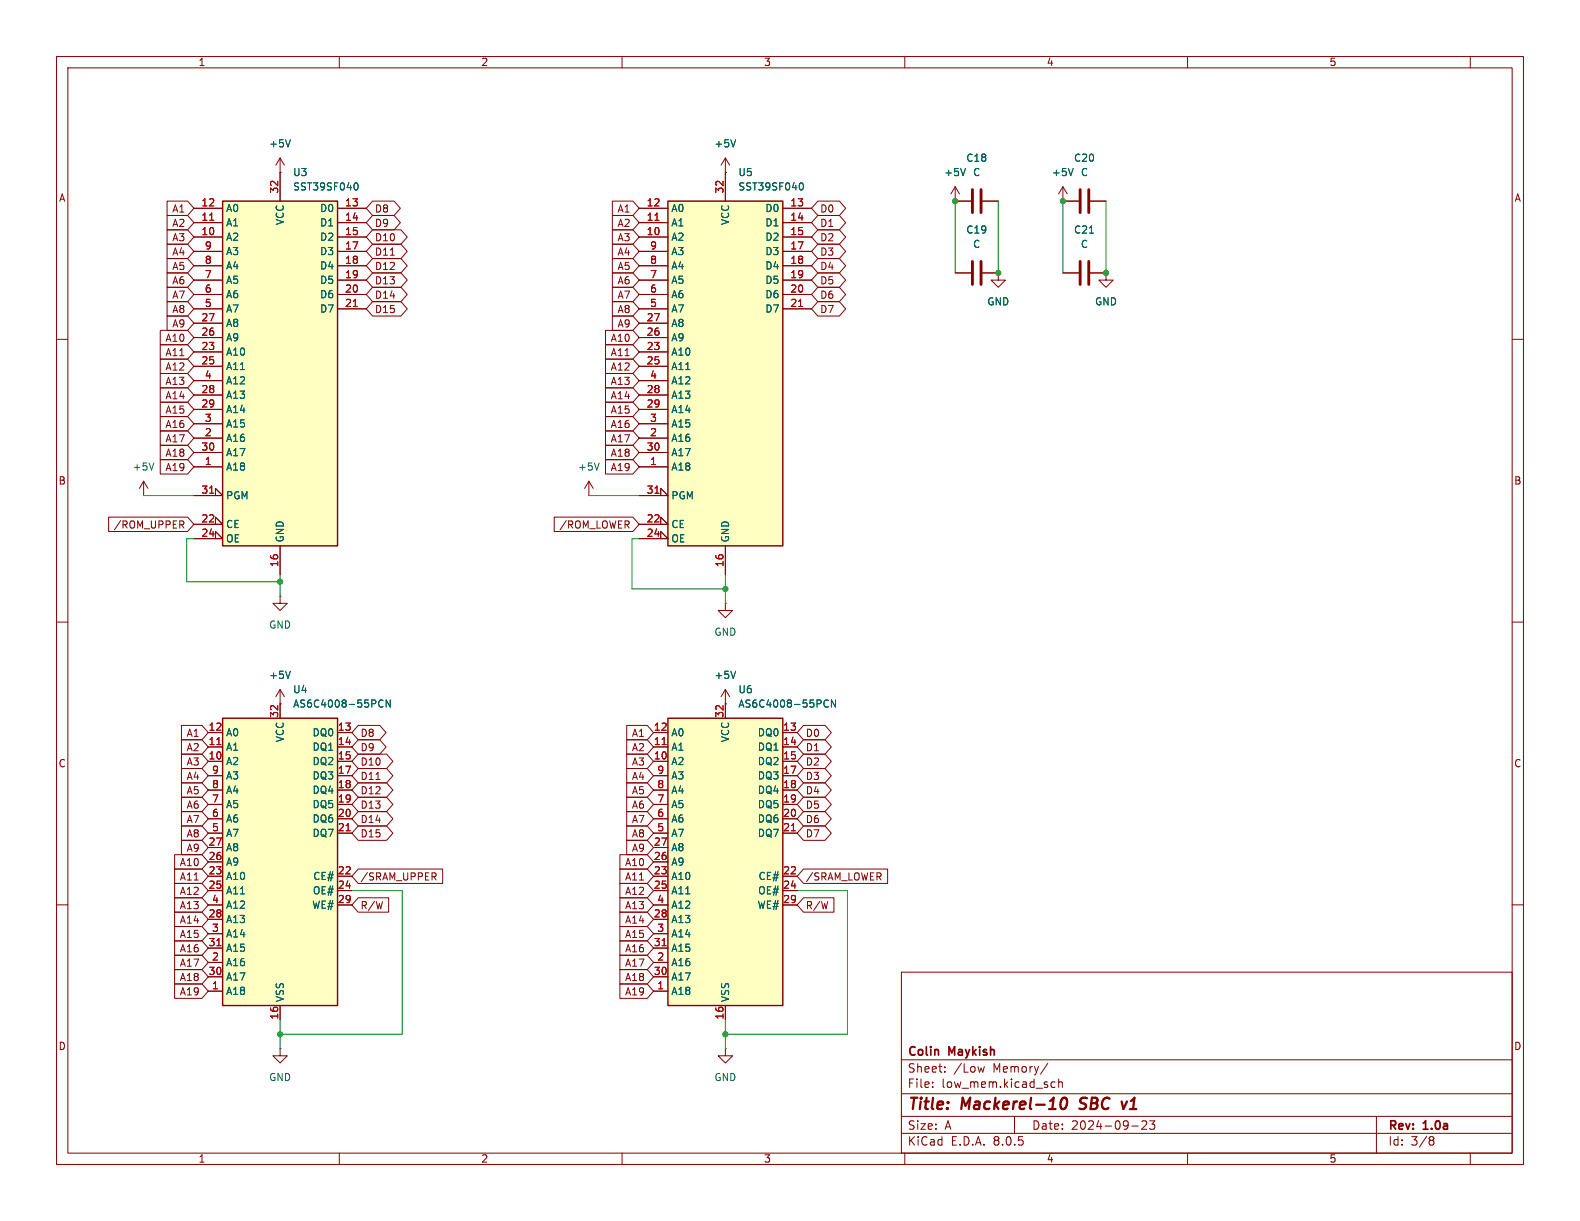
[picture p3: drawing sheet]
<svg xmlns="http://www.w3.org/2000/svg" width="279mm" height="216mm" viewBox="0 0 279 216" stroke-linecap="round" stroke-linejoin="round" font-family="sans-serif">
<g fill="none" stroke="#840000" stroke-width=".18">
<path d="M10 10h259.4v195.9h-259.4zM12 12h255.4v191.9h-255.4zM60 10v2M110 10v2M160 10v2M210 10v2M260 10v2M128.3 30.5h.1M128.3 27.9l-.8 1.3M128.3 27.9v2.6M128.3 27.9l.7 1.3M168.9 35.6h.1"/>
<path d="M168.9 35.6h2.8M168.9 33l-.8 1.3M168.9 33v2.6M168.9 33l.8 1.3M173.7 35.6h2.8M188 35.6h.1M188 33l-.8 1.3M188 33v2.6M188 33l.7 1.3M188 35.6h2.8M192.8 35.6h2.8M10 60h2"/>
<path d="M168.9 48.3h2.8M173.7 48.3h2.8M176.5 48.3v1.2h1.3l-1.3 1.3-1.2-1.3h1.2M176.5 48.3h.1M188 48.3h2.8M192.8 48.3h2.8M195.6 48.3v1.2h1.2l-1.2 1.3-1.3-1.3h1.3M195.6 48.3h.1M267.4 60h2M10 110h2M267.4 110h2M49.5 124.5h.1"/>
<path d="M49.5 121.9l-.7 1.3M49.5 121.9v2.6M49.5 121.9l.8 1.3M10 160h2M267.4 160h2M159.4 171.9h108v32h-108zM49.5 185.4v1.3h1.3l-1.3 1.3-1.2-1.3h1.2M49.5 185.4h.1M159.4 197.4h108M159.4 193.4h108M159.4 187.4h108M164.9 192.1v.2"/>
<path d="M164.9 191.4v.1M167.1 189.4v.2M167.1 188.7v.1M174.1 188.6l-.3 1-.3-.7M179.4 197.4v3M185.3 188l-1.3 1.9M185.9 192l.2 .3 .5-.1M186.6 191.4l-.5-.1-.2 .3M187.2 191.4l.2-.1 .4 .1 .1 .9M187.2 190.8v1.5M200.1 199.1h1.2M201.9 198.3l.6-.1 .2 .1 .1 .3-.9 1.1h.9"/>
<path d="M203.3 198.2h.9l-.5 .6 .4 .1v.6l-.2 .2h-.4l-.2-.2M243.4 197.4v6.5M60 203.9v2M110 203.9v2M159.4 200.4h108M160 203.9v2M210 203.9v2M253 201h.3l.3 .3-.3 .3M253 201.6h.3M253.3 201.6l.2 .2 .1 .4-.3 .3h-.3M260 203.9v2"/>
</g>
<path d="M187.8 194.3a.46 .46 0 0 1 .5-.2 .46 .46 0 0 1 .4 .4 1.15 1.15 0 0 1-.8 1.6l-.2-.1a1.54 1.54 0 0 1 .1-1.7zM190.9 196l.2 .1M191.2 194.3l-.2 .4 .1 .2M199.3 194.8l-.6 1.3" fill="none" stroke="#840000" stroke-width=".4"/>
<path d="M130.1 24.7l-.4 1.3M170.7 29.8l-.4 1.3M189.8 29.8l-.4 1.3M192.6 41.2h.8M51.3 118.7l-.4 1.3" fill="none" stroke="#006464" stroke-width=".18"/>
<path d="M172 33.5v4.1M173.5 33.5v4.1M191 33.5v4.1M192.5 33.5v4.1M172 46.2v4.1M173.5 46.2v4.1M191 46.2v4.1M192.5 46.2v4.1" fill="none" stroke="#840000" stroke-width=".51"/>
<path d="M39.4 127h20.3v50.8h-20.3z" fill="#ffffc2"/>
<path d="M39.4 127h20.3v50.8h-20.3z" fill="none" stroke="#840000" stroke-width=".25"/>
<g fill="none" stroke="#840000" stroke-width=".18">
<path d="M49.5 105.4v1.3h1.3l-1.3 1.3-1.2-1.3h1.2M49.5 105.4h.1M36.8 134.6h2.6M36.8 132.1h2.6M36.8 129.5h2.6M36.8 137.2h2.6M36.8 139.7h2.6M49.5 124.5v2.5M59.7 134.6h2.5M59.7 132.1h2.5M59.7 129.5h2.5M59.7 137.2h2.5"/>
<path d="M59.7 139.7h2.5M36.8 142.2h2.6M36.8 144.8h2.6M36.8 147.3h2.6M36.8 154.9h2.6M36.8 157.5h2.6M36.8 152.4h2.6M36.8 149.9h2.6M59.7 142.2h2.5M59.7 144.8h2.5M59.7 147.3h2.5M59.7 154.9h2.5"/>
<path d="M59.7 157.5h2.5M36.8 175.3h2.6M36.8 170.2h2.6M36.8 162.6h2.6M36.8 160h2.6M36.8 165.1h2.6M36.8 172.7h2.6M36.8 167.6h2.6M49.5 177.8v2.5M59.7 160h2.5M128.3 185.4v1.3h1.2l-1.2 1.3-1.3-1.3h1.3M128.3 185.4h.1"/>
</g>
<path d="M38.3 131.7h.8M61.2 146.9h.7M38.3 167.2h.8" fill="none" stroke="#a90000" stroke-width=".18"/>
<path d="M67 124.7l.4 .3 .3-.1M67.7 123.9l-.3-.1-.4 .3M69 123.8v1.2l-.7-1.2v1.2" fill="none" stroke="#006464" stroke-width=".18"/>
<path d="M118.1 127h20.3v50.8h-20.3z" fill="#ffffc2"/>
<path d="M118.1 127h20.3v50.8h-20.3z" fill="none" stroke="#840000" stroke-width=".25"/>
<g fill="none" stroke="#840000" stroke-width=".18">
<path d="M115.6 134.6h2.5M115.6 132.1h2.5M115.6 129.5h2.5M115.6 137.2h2.5M115.6 139.7h2.5M128.3 124.5h.1M128.3 121.9v5.1M128.3 121.9l-.8 1.3M128.3 121.9l.7 1.3M138.4 134.6h2.6M138.4 132.1h2.6M138.4 129.5h2.6"/>
<path d="M138.4 137.2h2.6M138.4 139.7h2.6M115.6 142.2h2.5M115.6 144.8h2.5M115.6 147.3h2.5M115.6 154.9h2.5M115.6 157.5h2.5M115.6 152.4h2.5M115.6 149.9h2.5M138.4 142.2h2.6M138.4 144.8h2.6M138.4 147.3h2.6"/>
<path d="M138.4 154.9h2.6M138.4 157.5h2.6M115.6 175.3h2.5M115.6 170.2h2.5M115.6 162.6h2.5M115.6 160h2.5M115.6 165.1h2.5M115.6 172.7h2.5M115.6 167.6h2.5M128.3 177.8v2.5M138.4 160h2.6"/>
</g>
<path d="M117.1 131.7h.7M139.9 146.9h.8M117.1 167.2h.7" fill="none" stroke="#a90000" stroke-width=".18"/>
<path d="M130.1 118.7l-.4 1.3M145.8 124.7l.3 .3 .4-.1M146.5 123.9l-.4-.1-.3 .3M147.8 123.8v1.2l-.8-1.2v1.2" fill="none" stroke="#006464" stroke-width=".18"/>
<path d="M39.4 35.6h20.3v60.9h-20.3z" fill="#ffffc2"/>
<path d="M39.4 35.6h20.3v60.9h-20.3z" fill="none" stroke="#840000" stroke-width=".25"/>
<g fill="none" stroke="#840000" stroke-width=".18">
<path d="M34.3 39.4h5.1M34.3 36.8h5.1M49.5 30.5h.1M49.5 27.9v7.7M49.5 27.9l-.7 1.3M49.5 27.9l.8 1.3M59.7 39.4h5.1M59.7 36.8h5.1M34.3 41.9h5.1M34.3 44.5h5.1M34.3 47h5.1M34.3 49.5h5.1"/>
<path d="M34.3 52.1h5.1M34.3 54.6h5.1M34.3 59.7h5.1M34.3 57.2h5.1M59.7 41.9h5.1M59.7 44.5h5.1M59.7 47h5.1M59.7 49.5h5.1M59.7 52.1h5.1M59.7 54.6h5.1M34.3 77.5h5.1M34.3 62.2h5.1"/>
<path d="M34.3 64.8h5.1M34.3 69.9h5.1M34.3 72.4h5.1M34.3 74.9h5.1M34.3 67.3h5.1M25.4 87.6h.1M25.4 85.1l-.8 1.3M25.4 85.1v2.5M25.4 85.1l.8 1.3M34.3 92.7h5.1l-1.3-1.3v1.3M34.3 95.3h5.1l-1.3-1.3v1.3M34.3 87.6h5.1l-1.3-1.2v1.2"/>
<path d="M34.3 82.6h5.1M34.3 80h5.1M49.5 96.5v5.1M104.1 87.6h.1M104.1 85.1l-.7 1.3M104.1 85.1v2.5M104.1 85.1l.8 1.3"/>
</g>
<path d="M37.1 39h.7M62.5 54.2h.7M37.1 87.2h.7" fill="none" stroke="#a90000" stroke-width=".18"/>
<path d="M51.3 24.7l-.4 1.3M62.9 32.3a.68 .68 0 0 1 .4 .7 .68 .68 0 0 1-.4 .6M27.2 81.9l-.4 1.2M106 81.9l-.5 1.2" fill="none" stroke="#006464" stroke-width=".18"/>
<path d="M118.1 35.6h20.3v60.9h-20.3z" fill="#ffffc2"/>
<path d="M118.1 35.6h20.3v60.9h-20.3z" fill="none" stroke="#840000" stroke-width=".25"/>
<g fill="none" stroke="#840000" stroke-width=".18">
<path d="M29.5 35.6h3.7l1.1 1.2-1.1 1.3h-3.7zM29.5 38.1h3.7l1.1 1.3-1.1 1.2h-3.7zM34.3 39.4h5.1M34.3 36.8h5.1M49.5 30.5h.1M49.5 30.5v5.1M59.7 39.4h5.1M59.7 36.8h5.1M65.9 35.6h3.8l1.1 1.2-1.1 1.3h-3.8l-1.1-1.3zM65.9 38.1h3.8l1.1 1.3-1.1 1.2h-3.8l-1.1-1.2zM108.3 38.1h3.6l1.1 1.3-1.1 1.2h-3.6zM108.3 35.6h3.6l1.1 1.2-1.1 1.3h-3.6z"/>
<path d="M113 39.4h5.1M113 36.8h5.1M128.3 30.5h.1M128.3 30.5v5.1M138.4 39.4h5.1M138.4 36.8h5.1M144.6 38.1h3.8l1.1 1.3-1.1 1.2h-3.8l-1.1-1.2zM144.6 35.6h3.8l1.1 1.2-1.1 1.3h-3.8l-1.1-1.3zM168.9 35.6h.1M168.9 35.6h2.8M173.7 35.6h2.8M188 35.6h.1"/>
<path d="M188 35.6h2.8M192.8 35.6h2.8M28.3 58.4h4.9l1.1 1.3-1.1 1.3h-4.9zM29.5 53.3h3.7l1.1 1.3-1.1 1.3h-3.7zM29.5 40.6h3.7l1.1 1.3-1.1 1.3h-3.7zM29.5 43.2h3.7l1.1 1.3-1.1 1.2h-3.7zM29.5 45.7h3.7l1.1 1.3-1.1 1.3h-3.7zM29.5 50.8h3.7l1.1 1.3-1.1 1.2h-3.7zM29.5 55.9h3.7l1.1 1.3-1.1 1.2h-3.7zM29.5 48.3h3.7l1.1 1.2-1.1 1.3h-3.7zM34.3 41.9h5.1M34.3 44.5h5.1"/>
<path d="M34.3 47h5.1M34.3 49.5h5.1M34.3 52.1h5.1M34.3 54.6h5.1M34.3 59.7h5.1M34.3 57.2h5.1M59.7 41.9h5.1M59.7 44.5h5.1M59.7 47h5.1M59.7 49.5h5.1M59.7 52.1h5.1M59.7 54.6h5.1"/>
<path d="M65.9 50.8h5l1.1 1.3-1.1 1.2h-5l-1.1-1.2zM65.9 53.3h5l1.1 1.3-1.1 1.3h-5l-1.1-1.3zM65.9 43.2h5l1.1 1.3-1.1 1.2h-5l-1.1-1.2zM65.9 45.7h5l1.1 1.3-1.1 1.3h-5l-1.1-1.3zM65.9 48.3h5l1.1 1.2-1.1 1.3h-5l-1.1-1.3zM65.9 40.6h5l1.1 1.3-1.1 1.3h-5l-1.1-1.3zM69 45.1h.7M107.1 58.4h4.8l1.1 1.3-1.1 1.3h-4.8zM108.3 43.2h3.6l1.1 1.3-1.1 1.2h-3.6zM108.3 45.7h3.6l1.1 1.3-1.1 1.3h-3.6zM108.3 40.6h3.6l1.1 1.3-1.1 1.3h-3.6zM108.3 55.9h3.6l1.1 1.3-1.1 1.2h-3.6z"/>
<path d="M108.3 53.3h3.6l1.1 1.3-1.1 1.3h-3.6zM108.3 50.8h3.6l1.1 1.3-1.1 1.2h-3.6zM108.3 48.3h3.6l1.1 1.2-1.1 1.3h-3.6zM113 41.9h5.1M113 44.5h5.1M113 47h5.1M113 49.5h5.1M113 52.1h5.1M113 54.6h5.1M113 59.7h5.1M113 57.2h5.1M138.4 41.9h5.1"/>
<path d="M138.4 44.5h5.1M138.4 47h5.1M138.4 49.5h5.1M138.4 52.1h5.1M138.4 54.6h5.1M144.6 53.3h3.8l1.1 1.3-1.1 1.3h-3.8l-1.1-1.3zM144.6 40.6h3.8l1.1 1.3-1.1 1.3h-3.8l-1.1-1.3zM144.6 48.3h3.8l1.1 1.2-1.1 1.3h-3.8l-1.1-1.3zM144.6 50.8h3.8l1.1 1.3-1.1 1.2h-3.8l-1.1-1.2zM144.6 45.7h3.8l1.1 1.3-1.1 1.3h-3.8l-1.1-1.3zM144.6 43.2h3.8l1.1 1.3-1.1 1.2h-3.8l-1.1-1.2zM168.9 48.3h2.8"/>
<path d="M173.7 48.3h2.8M176.5 48.3h.1M188 48.3h2.8M192.8 48.3h2.8M195.6 48.3h.1M28.3 66h4.9l1.1 1.3-1.1 1.3h-4.9zM28.3 68.6h4.9l1.1 1.3-1.1 1.2h-4.9zM28.3 63.5h4.9l1.1 1.3-1.1 1.2h-4.9zM28.3 61h4.9l1.1 1.2-1.1 1.3h-4.9zM28.3 73.7h4.9l1.1 1.2-1.1 1.3h-4.9zM28.3 76.2h4.9l1.1 1.3-1.1 1.2h-4.9zM28.3 78.7h4.9l1.1 1.3-1.1 1.3h-4.9z"/>
<path d="M28.3 71.1h4.9l1.1 1.3-1.1 1.3h-4.9zM34.3 77.5h5.1M34.3 62.2h5.1M34.3 64.8h5.1M34.3 69.9h5.1M34.3 72.4h5.1M34.3 74.9h5.1M34.3 67.3h5.1M107.1 76.2h4.8l1.1 1.3-1.1 1.2h-4.8zM107.1 73.7h4.8l1.1 1.2-1.1 1.3h-4.8zM107.1 78.7h4.8l1.1 1.3-1.1 1.3h-4.8zM107.1 68.6h4.8l1.1 1.3-1.1 1.2h-4.8z"/>
<path d="M107.1 61h4.8l1.1 1.2-1.1 1.3h-4.8zM107.1 66h4.8l1.1 1.3-1.1 1.3h-4.8zM107.1 63.5h4.8l1.1 1.3-1.1 1.2h-4.8zM107.1 71.1h4.8l1.1 1.3-1.1 1.3h-4.8zM113 77.5h5.1M113 62.2h5.1M113 64.8h5.1M113 69.9h5.1M113 72.4h5.1M113 74.9h5.1M113 67.3h5.1M19.2 91.4h14l1.1 1.3-1.1 1.3h-14z"/>
<path d="M28.3 81.3h4.9l1.1 1.3-1.1 1.2h-4.9zM31.8 92.1h.5l.2 .3-.1 .3-.6 .1M32.1 92.8l.4 .6M34.3 92.7h5.1l-1.3-1.3v1.3M34.3 95.3h5.1l-1.3-1.3v1.3M34.3 87.6h5.1l-1.3-1.2v1.2M34.3 82.6h5.1M34.3 80h5.1M49.5 96.5v5.1M98 91.4h13.9l1.1 1.3-1.1 1.3h-13.9zM107.1 81.3h4.8l1.1 1.3-1.1 1.2h-4.8zM113 92.7h5.1l-1.3-1.3v1.3"/>
<path d="M113 95.3h5.1l-1.3-1.3v1.3M113 87.6h5.1l-1.3-1.2v1.2M113 82.6h5.1M113 80h5.1M128.3 96.5v5.1M128.3 106.7v1.3h1.2l-1.2 1.2-1.3-1.2h1.3M128.3 106.7h.1M32.1 135.9h3.6l1.1 1.3-1.1 1.2h-3.6zM32.1 128.3h3.6l1.1 1.2-1.1 1.3h-3.6zM32.1 130.8h3.6l1.1 1.3-1.1 1.3h-3.6zM32.1 133.3h3.6l1.1 1.3-1.1 1.3h-3.6zM32.1 138.4h3.6l1.1 1.3-1.1 1.3h-3.6z"/>
<path d="M36.8 134.6h2.6M36.8 132.1h2.6M36.8 129.5h2.6M36.8 137.2h2.6M36.8 139.7h2.6M49.5 124.5h.1M49.5 124.5v2.5M59.7 134.6h2.5M59.7 132.1h2.5M59.7 129.5h2.5M59.7 137.2h2.5M59.7 139.7h2.5"/>
<path d="M63.3 135.9h5.1l1.1 1.3-1.1 1.2h-5.1l-1.1-1.2zM63.3 128.3h3.9l1.1 1.2-1.1 1.3h-3.9l-1.1-1.3zM63.3 133.3h5.1l1.1 1.3-1.1 1.3h-5.1l-1.1-1.3zM63.3 138.4h5.1l1.1 1.3-1.1 1.3h-5.1l-1.1-1.3zM63.3 130.8h3.9l1.1 1.3-1.1 1.3h-3.9l-1.1-1.3zM66.5 137.8h.7M110.8 130.8h3.7l1.1 1.3-1.1 1.3h-3.7zM110.8 128.3h3.7l1.1 1.2-1.1 1.3h-3.7zM110.8 135.9h3.7l1.1 1.3-1.1 1.2h-3.7zM110.8 133.3h3.7l1.1 1.3-1.1 1.3h-3.7zM110.8 138.4h3.7l1.1 1.3-1.1 1.3h-3.7zM115.6 134.6h2.5"/>
<path d="M115.6 132.1h2.5M115.6 129.5h2.5M115.6 137.2h2.5M115.6 139.7h2.5M128.3 124.5h.1M128.3 124.5v2.5M138.4 134.6h2.6M138.4 132.1h2.6M138.4 129.5h2.6M138.4 137.2h2.6M138.4 139.7h2.6M142.1 138.4h3.8l1.1 1.3-1.1 1.3h-3.8l-1.1-1.3z"/>
<path d="M142.1 128.3h3.8l1.1 1.2-1.1 1.3h-3.8l-1.1-1.3zM142.1 133.3h3.8l1.1 1.3-1.1 1.3h-3.8l-1.1-1.3zM142.1 135.9h3.8l1.1 1.3-1.1 1.2h-3.8l-1.1-1.2zM142.1 130.8h3.8l1.1 1.3-1.1 1.3h-3.8l-1.1-1.3zM30.9 158.7h4.8l1.1 1.3-1.1 1.3h-4.8zM30.9 151.1h4.8l1.1 1.3-1.1 1.3h-4.8zM30.9 153.7h4.8l1.1 1.2-1.1 1.3h-4.8zM30.9 156.2h4.8l1.1 1.3-1.1 1.3h-4.8zM32.1 143.5h3.6l1.1 1.3-1.1 1.3h-3.6zM32.1 146h3.6l1.1 1.3-1.1 1.3h-3.6zM32.1 148.6h3.6l1.1 1.3-1.1 1.2h-3.6zM32.1 141h3.6l1.1 1.2-1.1 1.3h-3.6z"/>
<path d="M36.8 142.2h2.6M36.8 144.8h2.6M36.8 147.3h2.6M36.8 154.9h2.6M36.8 157.5h2.6M36.8 152.4h2.6M36.8 149.9h2.6M59.7 142.2h2.5M59.7 144.8h2.5M59.7 147.3h2.5M59.7 154.9h2.5M59.7 157.5h2.5"/>
<path d="M63.3 146h5.1l1.1 1.3-1.1 1.3h-5.1l-1.1-1.3zM63.3 153.7h15v2.5h-15l-1.1-1.3zM63.3 143.5h5.1l1.1 1.3-1.1 1.3h-5.1l-1.1-1.3zM63.3 158.7h5.4v2.6h-5.4l-1.1-1.3zM63.3 141h5.1l1.1 1.2-1.1 1.3h-5.1l-1.1-1.3zM76.7 155l.4 .6M76.9 154.3l.2 .3v.3l-.2 .1M109.6 156.2h4.9l1.1 1.3-1.1 1.3h-4.9zM109.6 153.7h4.9l1.1 1.2-1.1 1.3h-4.9zM109.6 151.1h4.9l1.1 1.3-1.1 1.3h-4.9zM109.6 158.7h4.9l1.1 1.3-1.1 1.3h-4.9zM110.8 148.6h3.7l1.1 1.3-1.1 1.2h-3.7z"/>
<path d="M110.8 146h3.7l1.1 1.3-1.1 1.3h-3.7zM110.8 143.5h3.7l1.1 1.3-1.1 1.3h-3.7zM110.8 141h3.7l1.1 1.2-1.1 1.3h-3.7zM115.6 142.2h2.5M115.6 144.8h2.5M115.6 147.3h2.5M115.6 154.9h2.5M115.6 157.5h2.5M115.6 152.4h2.5M115.6 149.9h2.5M138.4 142.2h2.6M138.4 144.8h2.6"/>
<path d="M138.4 147.3h2.6M138.4 154.9h2.6M138.4 157.5h2.6M142.1 153.7h14.9v2.5h-14.9l-1.1-1.3zM142.1 143.5h3.8l1.1 1.3-1.1 1.3h-3.8l-1.1-1.3zM142.1 141h3.8l1.1 1.2-1.1 1.3h-3.8l-1.1-1.3zM142.1 146h3.8l1.1 1.3-1.1 1.3h-3.8l-1.1-1.3zM142.1 158.7h5.4v2.6h-5.4l-1.1-1.3zM30.9 174h4.8l1.1 1.3-1.1 1.2h-4.8zM30.9 166.4h4.8l1.1 1.2-1.1 1.3h-4.8zM30.9 171.4h4.8l1.1 1.3-1.1 1.3h-4.8zM30.9 161.3h4.8l1.1 1.3-1.1 1.2h-4.8z"/>
<path d="M30.9 163.8h4.8l1.1 1.3-1.1 1.3h-4.8zM30.9 168.9h4.8l1.1 1.3-1.1 1.3h-4.8zM36.8 175.3h2.6M36.8 170.2h2.6M36.8 162.6h2.6M36.8 160h2.6M36.8 165.1h2.6M36.8 172.7h2.6M36.8 167.6h2.6M49.5 177.8v2.5M59.7 160h2.5M109.6 174h4.9l1.1 1.3-1.1 1.2h-4.9z"/>
<path d="M109.6 161.3h4.9l1.1 1.3-1.1 1.2h-4.9zM109.6 168.9h4.9l1.1 1.3-1.1 1.3h-4.9zM109.6 163.8h4.9l1.1 1.3-1.1 1.3h-4.9zM109.6 166.4h4.9l1.1 1.2-1.1 1.3h-4.9zM109.6 171.4h4.9l1.1 1.3-1.1 1.3h-4.9zM115.6 175.3h2.5M115.6 170.2h2.5M115.6 162.6h2.5M115.6 160h2.5M115.6 165.1h2.5M115.6 172.7h2.5M115.6 167.6h2.5"/>
<path d="M128.3 177.8v2.5M138.4 160h2.6"/>
</g>
<path d="M37.1 39h.7M115.8 39h.7M62.5 54.2h.7M141.2 54.2h.7M37.1 87.2h.7M115.8 87.2h.7M38.3 131.7h.8M117.1 131.7h.7M61.2 146.9h.7M139.9 146.9h.8M38.3 167.2h.8M117.1 167.2h.7" fill="none" stroke="#a90000" stroke-width=".18"/>
<g fill="none" stroke="#006464" stroke-width=".18">
<path d="M51.3 24.7l-.4 1.3M62.9 32.3a.68 .68 0 0 1 .4 .7 .68 .68 0 0 1-.4 .6M130.1 24.7l-.4 1.3M141.6 32.3a.68 .68 0 0 1 .5 .7 .68 .68 0 0 1-.5 .6M170.7 29.8l-.4 1.3M189.8 29.8l-.4 1.3M192.6 41.2h.8M51.3 118.7l-.4 1.3M130.1 118.7l-.4 1.3M67 124.7l.4 .3 .3-.1M67.7 123.9l-.3-.1-.4 .3M69 123.8v1.2l-.7-1.2v1.2"/>
<path d="M145.8 124.7l.3 .3 .4-.1M146.5 123.9l-.4-.1-.3 .3M147.8 123.8v1.2l-.8-1.2v1.2"/>
</g>
<g fill="none" stroke="#009600" stroke-width=".18">
<path d="M168.9 35.6v12.7M176.5 35.6v12.7M188 35.6v12.7M195.6 35.6v12.7M25.4 87.6h8.9M34.3 95.3h-1.3v7.6h16.5M104.1 87.6h8.9M113 95.3h-1.2v8.8h16.5M49.5 101.6v3.8M128.3 101.6v5.1M62.2 157.5h8.9v25.4h-21.6M141 157.5h8.9v25.4h-21.6"/>
<path d="M49.5 180.3v5.1M128.3 180.3v5.1"/>
</g>
<g fill="#009600" stroke="#009600" stroke-width=".18">
<circle cx="128.3" cy="104.1" r=".46"/>
<circle cx="195.6" cy="48.3" r=".46"/>
<circle cx="188" cy="35.6" r=".46"/>
<circle cx="168.9" cy="35.6" r=".46"/>
<circle cx="176.5" cy="48.3" r=".46"/>
<circle cx="49.5" cy="182.9" r=".46"/>
<circle cx="49.5" cy="102.9" r=".46"/>
<circle cx="128.3" cy="182.9" r=".46"/>
</g>
<g font-size="2.8" fill="#840000">
<text x="160.4" y="196.8">Title:</text>
<text x="170.1" y="196.8">Mackerel-10</text>
<text x="191.8" y="196.8">SBC</text>
<text x="200" y="196.8">v1</text>
</g>
<g font-size="2.1" fill="#840000">
<text x="160.4" y="189.9">Sheet:</text>
<text x="160.4" y="187.1">Colin</text>
<text x="167.9" y="187.1">Maykish</text>
<text x="168.6" y="189.9">/Low</text>
<text x="175.6" y="189.9">Memory/</text>
<text x="160.4" y="192.6">File:</text>
<text x="166.5" y="192.6">low_mem.kicad_sch</text>
<text x="160.4" y="202.8">KiCad</text>
<text x="160.4" y="200">Size:</text>
<text x="167.1" y="200">A</text>
<text x="168.1" y="202.8">E.D.A.</text>
<text x="175.7" y="202.8">8.0.5</text>
<text x="182.4" y="200">Date:</text>
<text x="189.4" y="200">2024-09-23</text>
<text x="245.4" y="200.2">Rev:</text>
<text x="245.4" y="202.8">Id:</text>
<text x="249.5" y="202.8">3/8</text>
<text x="251.8" y="200.2">1.0a</text>
</g>
<g font-size="1.8" fill="#840000">
<text x="35" y="11.9">1</text>
<text x="85" y="11.9">2</text>
<text x="135" y="11.9">3</text>
<text x="185" y="11.9">4</text>
<text x="235" y="11.9">5</text>
<text x="10.3" y="35.9">A</text>
<text x="267.7" y="35.9">A</text>
<text x="30.4" y="37.8">A1</text>
<text x="30.4" y="40.3">A2</text>
<text x="66.2" y="37.8">D8</text>
<text x="66.2" y="40.3">D9</text>
<text x="109.1" y="40.3">A2</text>
<text x="109.1" y="37.8">A1</text>
<text x="144.9" y="40.3">D1</text>
<text x="144.9" y="37.8">D0</text>
<text x="30.4" y="42.9">A3</text>
<text x="30.4" y="45.4">A4</text>
<text x="30.4" y="47.9">A5</text>
<text x="66.2" y="45.4">D11</text>
<text x="66.2" y="47.9">D12</text>
<text x="66.2" y="42.9">D10</text>
<text x="109.1" y="45.4">A4</text>
<text x="109.1" y="47.9">A5</text>
<text x="109.1" y="42.9">A3</text>
<text x="144.9" y="42.9">D2</text>
<text x="144.9" y="47.9">D4</text>
<text x="144.9" y="45.4">D3</text>
<text x="30.4" y="53">A7</text>
<text x="30.4" y="50.5">A6</text>
<text x="66.2" y="53">D14</text>
<text x="66.2" y="50.5">D13</text>
<text x="109.1" y="53">A7</text>
<text x="109.1" y="50.5">A6</text>
<text x="144.9" y="50.5">D5</text>
<text x="144.9" y="53">D6</text>
<text x="30.4" y="55.6">A8</text>
<text x="30.4" y="58.1">A9</text>
<text x="66.2" y="55.6">D15</text>
<text x="109.1" y="58.1">A9</text>
<text x="109.1" y="55.6">A8</text>
<text x="144.9" y="55.6">D7</text>
<text x="29.2" y="65.7">A12</text>
<text x="29.2" y="63.2">A11</text>
<text x="29.2" y="60.6">A10</text>
<text x="107.9" y="60.6">A10</text>
<text x="107.9" y="63.2">A11</text>
<text x="107.9" y="65.7">A12</text>
<text x="29.2" y="68.3">A13</text>
<text x="29.2" y="70.8">A14</text>
<text x="107.9" y="70.8">A14</text>
<text x="107.9" y="68.3">A13</text>
<text x="29.2" y="75.9">A16</text>
<text x="29.2" y="73.3">A15</text>
<text x="107.9" y="75.9">A16</text>
<text x="107.9" y="73.3">A15</text>
<text x="29.2" y="78.4">A17</text>
<text x="29.2" y="81">A18</text>
<text x="29.2" y="83.5">A19</text>
<text x="107.9" y="78.4">A17</text>
<text x="107.9" y="81">A18</text>
<text x="107.9" y="83.5">A19</text>
<text x="10.3" y="85.9">B</text>
<text x="267.7" y="85.9">B</text>
<text x="20" y="93.7">/ROM_UPPER</text>
<text x="98.8" y="93.7">/ROM_LOWER</text>
<text x="32.9" y="130.5">A1</text>
<text x="63.7" y="130.5">D8</text>
<text x="111.6" y="130.5">A1</text>
<text x="142.4" y="130.5">D0</text>
<text x="10.3" y="135.9">C</text>
<text x="32.9" y="133">A2</text>
<text x="32.9" y="135.6">A3</text>
<text x="63.7" y="135.6">D10</text>
<text x="63.7" y="133">D9</text>
<text x="111.6" y="133">A2</text>
<text x="111.6" y="135.6">A3</text>
<text x="142.4" y="135.6">D2</text>
<text x="142.4" y="133">D1</text>
<text x="267.7" y="135.9">C</text>
<text x="32.9" y="138.1">A4</text>
<text x="32.9" y="140.7">A5</text>
<text x="32.9" y="143.2">A6</text>
<text x="63.7" y="138.1">D11</text>
<text x="63.7" y="143.2">D13</text>
<text x="63.7" y="140.7">D12</text>
<text x="111.6" y="143.2">A6</text>
<text x="111.6" y="138.1">A4</text>
<text x="111.6" y="140.7">A5</text>
<text x="142.4" y="143.2">D5</text>
<text x="142.4" y="140.7">D4</text>
<text x="142.4" y="138.1">D3</text>
<text x="32.9" y="145.7">A7</text>
<text x="32.9" y="148.3">A8</text>
<text x="63.7" y="148.3">D15</text>
<text x="63.7" y="145.7">D14</text>
<text x="111.6" y="148.3">A8</text>
<text x="111.6" y="145.7">A7</text>
<text x="142.4" y="145.7">D6</text>
<text x="142.4" y="148.3">D7</text>
<text x="31.7" y="153.4">A10</text>
<text x="31.7" y="155.9">A11</text>
<text x="32.9" y="150.8">A9</text>
<text x="63.7" y="155.9">/SRAM_UPPER</text>
<text x="110.4" y="155.9">A11</text>
<text x="110.4" y="153.4">A10</text>
<text x="111.6" y="150.8">A9</text>
<text x="142.4" y="155.9">/SRAM_LOWER</text>
<text x="31.7" y="161">A13</text>
<text x="31.7" y="158.4">A12</text>
<text x="63.7" y="161">R/W</text>
<text x="110.4" y="158.4">A12</text>
<text x="110.4" y="161">A13</text>
<text x="142.4" y="161">R/W</text>
<text x="31.7" y="163.5">A14</text>
<text x="31.7" y="166.1">A15</text>
<text x="110.4" y="163.5">A14</text>
<text x="110.4" y="166.1">A15</text>
<text x="31.7" y="168.6">A16</text>
<text x="31.7" y="173.7">A18</text>
<text x="31.7" y="171.1">A17</text>
<text x="110.4" y="171.1">A17</text>
<text x="110.4" y="168.6">A16</text>
<text x="110.4" y="173.7">A18</text>
<text x="31.7" y="176.2">A19</text>
<text x="110.4" y="176.2">A19</text>
<text x="10.3" y="185.9">D</text>
<text x="267.7" y="185.9">D</text>
<text x="35" y="205.8">1</text>
<text x="85" y="205.8">2</text>
<text x="135" y="205.8">3</text>
<text x="185" y="205.8">4</text>
<text x="235" y="205.8">5</text>
</g>
<g font-size="1.8" fill="#006464">
<text x="47.5" y="26.3">+5V</text>
<text x="126.2" y="26.3">+5V</text>
<text x="170.8" y="28.8">C18</text>
<text x="189.8" y="28.8">C20</text>
<text x="51.7" y="31.3">U3</text>
<text x="51.7" y="33.9">SST39SF040</text>
<text x="130.5" y="31.3">U5</text>
<text x="130.5" y="33.9">SST39SF040</text>
<text x="166.9" y="31.3">+5V</text>
<text x="172" y="31.3">C</text>
<text x="185.9" y="31.3">+5V</text>
<text x="191" y="31.3">C</text>
<text x="39.9" y="40.2">A1</text>
<text x="39.9" y="37.7">A0</text>
<text x="50.4" y="39.9" transform="rotate(-90 50.4 39.9)">VCC</text>
<text x="56.5" y="37.7">D0</text>
<text x="56.5" y="40.2">D1</text>
<text x="118.6" y="40.2">A1</text>
<text x="118.6" y="37.7">A0</text>
<text x="129.1" y="39.9" transform="rotate(-90 129.1 39.9)">VCC</text>
<text x="135.2" y="37.7">D0</text>
<text x="135.2" y="40.2">D1</text>
<text x="170.8" y="41.5">C19</text>
<text x="189.8" y="41.5">C21</text>
<text x="39.9" y="42.8">A2</text>
<text x="39.9" y="47.9">A4</text>
<text x="39.9" y="45.3">A3</text>
<text x="56.5" y="42.8">D2</text>
<text x="56.5" y="45.3">D3</text>
<text x="56.5" y="47.9">D4</text>
<text x="118.6" y="42.8">A2</text>
<text x="118.6" y="47.9">A4</text>
<text x="118.6" y="45.3">A3</text>
<text x="135.2" y="42.8">D2</text>
<text x="135.2" y="45.3">D3</text>
<text x="135.2" y="47.9">D4</text>
<text x="172" y="44">C</text>
<text x="191" y="44">C</text>
<text x="39.9" y="52.9">A6</text>
<text x="39.9" y="50.4">A5</text>
<text x="56.5" y="50.4">D5</text>
<text x="56.5" y="52.9">D6</text>
<text x="118.6" y="52.9">A6</text>
<text x="118.6" y="50.4">A5</text>
<text x="135.2" y="50.4">D5</text>
<text x="135.2" y="52.9">D6</text>
<text x="39.9" y="58">A8</text>
<text x="39.9" y="55.5">A7</text>
<text x="56.5" y="55.5">D7</text>
<text x="118.6" y="58">A8</text>
<text x="118.6" y="55.5">A7</text>
<text x="135.2" y="55.5">D7</text>
<text x="174.5" y="54.2">GND</text>
<text x="193.5" y="54.2">GND</text>
<text x="39.9" y="63.1">A10</text>
<text x="39.9" y="65.6">A11</text>
<text x="39.9" y="60.6">A9</text>
<text x="118.6" y="63.1">A10</text>
<text x="118.6" y="65.6">A11</text>
<text x="118.6" y="60.6">A9</text>
<text x="39.9" y="70.7">A13</text>
<text x="39.9" y="68.2">A12</text>
<text x="118.6" y="70.7">A13</text>
<text x="118.6" y="68.2">A12</text>
<text x="39.9" y="73.3">A14</text>
<text x="39.9" y="75.8">A15</text>
<text x="118.6" y="73.3">A14</text>
<text x="118.6" y="75.8">A15</text>
<text x="23.4" y="83.4">+5V</text>
<text x="39.9" y="83.4">A18</text>
<text x="39.9" y="78.3">A16</text>
<text x="39.9" y="80.9">A17</text>
<text x="102.1" y="83.4">+5V</text>
<text x="118.6" y="83.4">A18</text>
<text x="118.6" y="78.3">A16</text>
<text x="118.6" y="80.9">A17</text>
<text x="39.9" y="88.5">PGM</text>
<text x="118.6" y="88.5">PGM</text>
<text x="39.9" y="93.6">CE</text>
<text x="118.6" y="93.6">CE</text>
<text x="39.9" y="96.1">OE</text>
<text x="50.4" y="96" transform="rotate(-90 50.4 96)">GND</text>
<text x="118.6" y="96.1">OE</text>
<text x="129.1" y="96" transform="rotate(-90 129.1 96)">GND</text>
<text x="47.5" y="111.4">GND</text>
<text x="126.2" y="112.6">GND</text>
<text x="47.5" y="120.2">+5V</text>
<text x="51.7" y="122.8">U4</text>
<text x="51.7" y="125.3">AS6C4008-55PCN</text>
<text x="126.2" y="120.2">+5V</text>
<text x="130.5" y="122.8">U6</text>
<text x="130.5" y="125.3">AS6C4008-55PCN</text>
<text x="39.9" y="130.4">A0</text>
<text x="50.4" y="131.3" transform="rotate(-90 50.4 131.3)">VCC</text>
<text x="55.2" y="130.4">DQ0</text>
<text x="118.6" y="130.4">A0</text>
<text x="129.1" y="131.3" transform="rotate(-90 129.1 131.3)">VCC</text>
<text x="133.9" y="130.4">DQ0</text>
<text x="39.9" y="135.5">A2</text>
<text x="39.9" y="132.9">A1</text>
<text x="55.2" y="132.9">DQ1</text>
<text x="55.2" y="135.5">DQ2</text>
<text x="118.6" y="135.5">A2</text>
<text x="118.6" y="132.9">A1</text>
<text x="133.9" y="132.9">DQ1</text>
<text x="133.9" y="135.5">DQ2</text>
<text x="39.9" y="143.1">A5</text>
<text x="39.9" y="140.6">A4</text>
<text x="39.9" y="138">A3</text>
<text x="55.2" y="138">DQ3</text>
<text x="55.2" y="140.6">DQ4</text>
<text x="55.2" y="143.1">DQ5</text>
<text x="118.6" y="143.1">A5</text>
<text x="118.6" y="140.6">A4</text>
<text x="118.6" y="138">A3</text>
<text x="133.9" y="138">DQ3</text>
<text x="133.9" y="140.6">DQ4</text>
<text x="133.9" y="143.1">DQ5</text>
<text x="39.9" y="148.2">A7</text>
<text x="39.9" y="145.6">A6</text>
<text x="55.2" y="145.6">DQ6</text>
<text x="55.2" y="148.2">DQ7</text>
<text x="118.6" y="148.2">A7</text>
<text x="118.6" y="145.6">A6</text>
<text x="133.9" y="145.6">DQ6</text>
<text x="133.9" y="148.2">DQ7</text>
<text x="39.9" y="155.8">A10</text>
<text x="39.9" y="153.3">A9</text>
<text x="39.9" y="150.7">A8</text>
<text x="55.3" y="155.8">CE#</text>
<text x="118.6" y="155.8">A10</text>
<text x="118.6" y="153.3">A9</text>
<text x="118.6" y="150.7">A8</text>
<text x="134" y="155.8">CE#</text>
<text x="39.9" y="158.3">A11</text>
<text x="39.9" y="160.9">A12</text>
<text x="55.1" y="160.9">WE#</text>
<text x="55.2" y="158.3">OE#</text>
<text x="118.6" y="158.3">A11</text>
<text x="118.6" y="160.9">A12</text>
<text x="133.8" y="160.9">WE#</text>
<text x="134" y="158.3">OE#</text>
<text x="39.9" y="163.4">A13</text>
<text x="39.9" y="166">A14</text>
<text x="118.6" y="163.4">A13</text>
<text x="118.6" y="166">A14</text>
<text x="39.9" y="171">A16</text>
<text x="39.9" y="173.6">A17</text>
<text x="39.9" y="168.5">A15</text>
<text x="118.6" y="171">A16</text>
<text x="118.6" y="173.6">A17</text>
<text x="118.6" y="168.5">A15</text>
<text x="39.9" y="176.1">A18</text>
<text x="50.4" y="177.3" transform="rotate(-90 50.4 177.3)">VSS</text>
<text x="118.6" y="176.1">A18</text>
<text x="129.1" y="177.3" transform="rotate(-90 129.1 177.3)">VSS</text>
<text x="47.5" y="191.4">GND</text>
<text x="126.2" y="191.4">GND</text>
</g>
<g font-size="1.8" fill="#a90000">
<text x="49.3" y="34.3" transform="rotate(-90 49.3 34.3)">32</text>
<text x="128" y="34.3" transform="rotate(-90 128 34.3)">32</text>
<text x="35.5" y="41.7">10</text>
<text x="35.5" y="39.1">11</text>
<text x="35.5" y="36.6">12</text>
<text x="60.9" y="36.6">13</text>
<text x="60.9" y="39.1">14</text>
<text x="60.9" y="41.7">15</text>
<text x="114.3" y="41.7">10</text>
<text x="114.3" y="39.1">11</text>
<text x="114.3" y="36.6">12</text>
<text x="139.7" y="36.6">13</text>
<text x="139.7" y="39.1">14</text>
<text x="139.7" y="41.7">15</text>
<text x="36.1" y="46.7">8</text>
<text x="36.1" y="44.2">9</text>
<text x="60.9" y="44.2">17</text>
<text x="60.9" y="46.7">18</text>
<text x="114.9" y="46.7">8</text>
<text x="114.9" y="44.2">9</text>
<text x="139.7" y="44.2">17</text>
<text x="139.7" y="46.7">18</text>
<text x="36.1" y="51.8">6</text>
<text x="36.1" y="49.3">7</text>
<text x="60.9" y="49.3">19</text>
<text x="60.9" y="51.8">20</text>
<text x="114.9" y="51.8">6</text>
<text x="114.9" y="49.3">7</text>
<text x="139.7" y="49.3">19</text>
<text x="139.7" y="51.8">20</text>
<text x="35.5" y="59.4">26</text>
<text x="35.5" y="56.9">27</text>
<text x="36.1" y="54.4">5</text>
<text x="60.9" y="54.4">21</text>
<text x="114.3" y="59.4">26</text>
<text x="114.3" y="56.9">27</text>
<text x="114.9" y="54.4">5</text>
<text x="139.7" y="54.4">21</text>
<text x="35.5" y="62">23</text>
<text x="35.5" y="64.5">25</text>
<text x="114.3" y="62">23</text>
<text x="114.3" y="64.5">25</text>
<text x="35.5" y="69.6">28</text>
<text x="36.1" y="67.1">4</text>
<text x="114.3" y="69.6">28</text>
<text x="114.9" y="67.1">4</text>
<text x="35.5" y="72.1">29</text>
<text x="36.1" y="77.2">2</text>
<text x="36.1" y="74.7">3</text>
<text x="114.3" y="72.1">29</text>
<text x="114.9" y="77.2">2</text>
<text x="114.9" y="74.7">3</text>
<text x="35.5" y="79.8">30</text>
<text x="36.1" y="82.3">1</text>
<text x="114.3" y="79.8">30</text>
<text x="114.9" y="82.3">1</text>
<text x="35.5" y="87.4">31</text>
<text x="114.3" y="87.4">31</text>
<text x="35.5" y="92.5">22</text>
<text x="35.5" y="95">24</text>
<text x="114.3" y="92.5">22</text>
<text x="114.3" y="95">24</text>
<text x="49.3" y="100.4" transform="rotate(-90 49.3 100.4)">16</text>
<text x="128" y="100.4" transform="rotate(-90 128 100.4)">16</text>
<text x="36.8" y="131.8">11</text>
<text x="36.8" y="129.3">12</text>
<text x="49.3" y="127" transform="rotate(-90 49.3 127)">32</text>
<text x="59.6" y="129.3">13</text>
<text x="59.6" y="131.8">14</text>
<text x="115.5" y="131.8">11</text>
<text x="115.5" y="129.3">12</text>
<text x="128" y="127" transform="rotate(-90 128 127)">32</text>
<text x="138.4" y="129.3">13</text>
<text x="138.4" y="131.8">14</text>
<text x="36.8" y="134.4">10</text>
<text x="37.4" y="136.9">9</text>
<text x="59.6" y="134.4">15</text>
<text x="59.6" y="136.9">17</text>
<text x="115.5" y="134.4">10</text>
<text x="116.1" y="136.9">9</text>
<text x="138.4" y="134.4">15</text>
<text x="138.4" y="136.9">17</text>
<text x="37.4" y="142">7</text>
<text x="37.4" y="139.4">8</text>
<text x="59.6" y="139.4">18</text>
<text x="59.6" y="142">19</text>
<text x="116.1" y="142">7</text>
<text x="116.1" y="139.4">8</text>
<text x="138.4" y="139.4">18</text>
<text x="138.4" y="142">19</text>
<text x="36.8" y="149.6">27</text>
<text x="37.4" y="147.1">5</text>
<text x="37.4" y="144.5">6</text>
<text x="59.6" y="144.5">20</text>
<text x="59.6" y="147.1">21</text>
<text x="115.5" y="149.6">27</text>
<text x="116.1" y="147.1">5</text>
<text x="116.1" y="144.5">6</text>
<text x="138.4" y="144.5">20</text>
<text x="138.4" y="147.1">21</text>
<text x="36.8" y="154.7">23</text>
<text x="36.8" y="152.1">26</text>
<text x="59.6" y="154.7">22</text>
<text x="115.5" y="154.7">23</text>
<text x="115.5" y="152.1">26</text>
<text x="138.4" y="154.7">22</text>
<text x="36.8" y="157.2">25</text>
<text x="37.4" y="159.8">4</text>
<text x="59.6" y="157.2">24</text>
<text x="59.6" y="159.8">29</text>
<text x="115.5" y="157.2">25</text>
<text x="116.1" y="159.8">4</text>
<text x="138.4" y="157.2">24</text>
<text x="138.4" y="159.8">29</text>
<text x="36.8" y="162.3">28</text>
<text x="36.8" y="167.4">31</text>
<text x="37.4" y="164.8">3</text>
<text x="115.5" y="162.3">28</text>
<text x="115.5" y="167.4">31</text>
<text x="116.1" y="164.8">3</text>
<text x="36.8" y="172.5">30</text>
<text x="37.4" y="169.9">2</text>
<text x="115.5" y="172.5">30</text>
<text x="116.1" y="169.9">2</text>
<text x="37.4" y="175">1</text>
<text x="116.1" y="175">1</text>
<text x="49.3" y="180.4" transform="rotate(-90 49.3 180.4)">16</text>
<text x="128" y="180.4" transform="rotate(-90 128 180.4)">16</text>
</g>
</svg>
